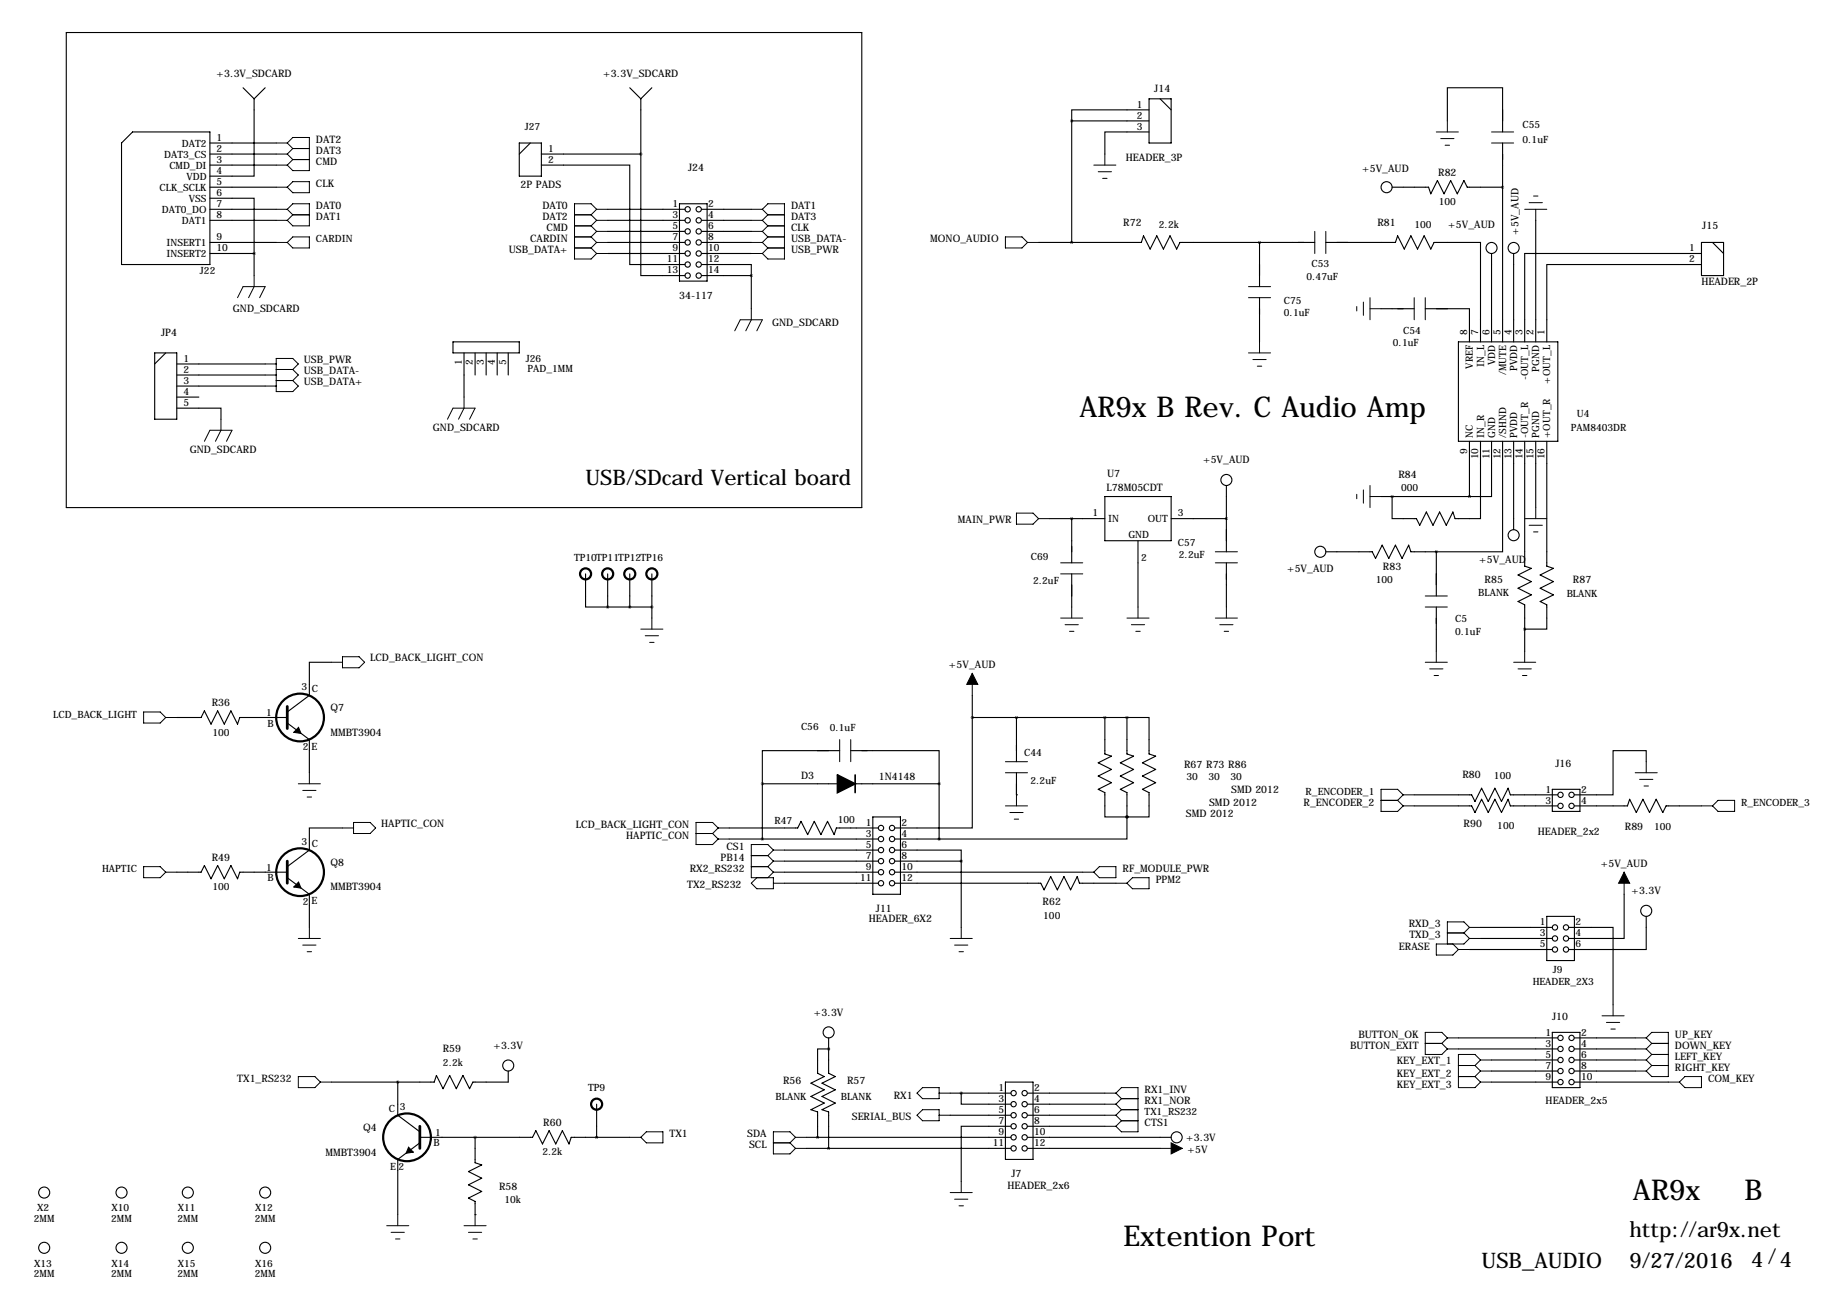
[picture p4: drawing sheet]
<svg xmlns="http://www.w3.org/2000/svg" width="419mm" height="297mm" viewBox="0 0 419 297" stroke-linecap="round" stroke-linejoin="round" font-family="sans-serif">
<g fill="none" stroke="#000" stroke-width=".25">
<path d="M15.2 7.5h182.9v109.2h-182.9zM30.5 30.3h17.8v30.5h-20.4v-27.9zM48.3 32.9h15.2M48.3 35.4h15.2M48.3 38h15.2M55.9 20.2l2.5 2.5M58.4 22.7v17.8h-10.1M61 20.2l-2.6 2.5M119.4 32.9h5.1v7.6h-5.1zM121.9 32.9l-2.5 2.5M124.5 38h20.3v22.8h12.7M124.5 35.4h22.8"/>
<path d="M144.8 20.2l2.5 2.5M147.3 35.4v28h10.2M147.3 22.7v12.7M149.9 20.2l-2.6 2.5M246.4 27.8v27.9M246.4 27.8h17.8M264.2 30.3h-10.2v5.1M264.2 25.3h-17.8v2.5M264.2 22.7h5v10.2h-5zM266.7 22.7l2.5 2.6M332.7 27.8v-7.6h12.7v10.1M345.4 32.9v45.7"/>
<path d="M48.3 45.6h10.1v12.7M48.3 43h15.2M48.3 48.1h15.2M48.3 50.7h15.2M48.3 55.7h15.2M48.3 58.3h10.1M58.4 58.3v5.1M139.7 48.1h17.8M139.7 50.7h17.8M139.7 55.7h17.8M139.7 58.3h17.8M139.7 53.2h17.8"/>
<path d="M156.2 46.8h6.4v17.8h-6.4zM161.3 48.1h11.4M161.3 50.7h11.4M161.3 55.7h11.4M161.3 58.3h11.4M161.3 53.2h11.4M238.8 55.7h23.6l.5-1.5 1.5 3.1 1.5-3.1 1.6 3.1 1.5-3.1 1.5 3.1 .8-1.6h31M289.6 55.7v10.2M304.8 55.7h16l.5-1.5 1.5 3.1 1.6-3.1 1.5 3.1 1.5-3.1 1.5 3.1 .8-1.6h10.7v22.9M320 43h8.4l.5 1.6 1.6-3.1 1.5 3.1 1.5-3.1 1.5 3.1 1.5-3.1 .8 1.5h8.1M342.9 58.3v20.3M348 58.3v20.3"/>
<path d="M353.1 50.7v27.9M391.2 58.3h-40.7v20.3M391.2 55.7h5v7.7h-5zM393.7 55.7l2.5 2.6M104.1 78.6h15.3v2.5h-15.3zM161.3 60.8h11.4v2.6M161.3 63.4h11.4M172.7 63.4v7.6M289.6 68.4v10.2M317.5 71h7.6M327.7 71h10.1v7.6M335.3 78.6h22.8v22.9h-22.8z"/>
<path d="M391.2 60.8h-35.6v17.8M35.6 81.1h5v15.3h-5zM38.1 81.1l-2.5 2.6M40.6 93.8h10.2v2.6M40.6 83.7h20.4M40.6 86.2h20.4M40.6 88.8h20.4M40.6 91.3h5.1M106.7 81.1v10.2M109.2 81.1v5.1M111.8 81.1v5.1M114.3 81.1v5.1"/>
<path d="M116.8 81.1v5.1M241.3 119.2h12.7M246.4 119.2v10.2M254 114.2h15.2v10.1h-15.2zM269.2 119.2h12.7M281.9 111.6v15.3M317.5 114.2h20.3M337.8 101.5v12.7M340.4 101.5v17.7h-5.9l-.5-1.5-1.5 3.1-1.5-3.1-1.6 3.1-1.5-3.1-1.5 3.1-.8-1.6h-5.6v-5M342.9 101.5v12.7h-5.1M345.4 101.5v25.4h-15.2M348 101.5v20.3"/>
<path d="M350.5 101.5v28.7l1.5 .5-3 1.5 3 1.5-3 1.5 3 1.6-3 1.5 1.5 .8v10.6M353.1 101.5v15.2M355.6 101.5v28.7l1.5 .5-3 1.5 3 1.5-3 1.5 3 1.6-3 1.5 1.5 .8v5.5h-5.1M134.6 131.9v7.7h5.1M139.7 131.9v7.7M139.7 139.6h10.2M144.8 131.9v7.7M149.9 131.9v10.2M246.4 131.9v7.7M261.6 124.3v15.3M281.9 129.4v10.2M304.8 126.9h10.7l.7 1.5 1.6-3.1 1.5 3.1 1.5-3.1 1.5 3.1 1.5-3.1 .6 1.6h5.8"/>
<path d="M330.2 126.9v10.1M330.2 139.6v10.1M76.2 152.3h-5.1v7.6l-5.1 3.8M223.5 159.9v5.1M40.6 165h5.6l.8-1.6 1.5 3.1 1.5-3.1 1.6 3.1 1.5-3.1 1.5 3.1 .5-1.5h10.9M66 166.2l5.1 3.8v7.7M193 172.6h-17.7v7.6M195.6 172.6h20.3v7.6M223.5 165v25.4h-17.8M223.5 165h35.6M233.7 165v10.1M233.7 177.7v5"/>
<path d="M254 165v8.3l1.5 .5-3 1.6 3 1.5-3 1.5 3 1.5-3 1.6 1.5 .7v5.6h5.1M259.1 165h5.1v8.3l1.5 .5-3.1 1.6 3.1 1.5-3.1 1.5 3.1 1.5-3.1 1.6 1.6 .7v5.6h-5.1M259.1 165v8.3l1.5 .5-3 1.6 3 1.5-3 1.5 3 1.5-3 1.6 1.5 .7v5.6M378.5 175.1v-2.5h-7.7v10.1h-8.9M78.7 190.4h-7.6v5l-5.1 3.8M167.6 190.4h15.8l.7-1.6 1.6 3.1 1.5-3.1 1.5 3.1 1.5-3.1 1.6 3.1 .5-1.5h9.6M167.6 192.9h34.3M175.3 180.2h17.2M175.3 180.2v12.7M180.3 195.4h21.6M180.3 198h21.6M196.6 180.2h19.3"/>
<path d="M200.7 187.8h6.3v17.8h-6.3zM205.7 195.4h15.3v2.6M205.7 192.9h10.2M205.7 198h15.3M215.9 180.2v12.7M221 198v15.2M233.7 182.7h.1M259.1 187.8v5.1h-43.2M259.1 187.8h.1M325.1 182.7h13.2l.8 1.6 1.5-3.1 1.5 3.1 1.6-3.1 1.5 3.1 1.5-3.1 .5 1.5h10.9M325.1 185.3h13.2l.8 1.5 1.5-3 1.5 3 1.6-3 1.5 3 1.5-3 .5 1.5h10.9M356.9 181.5h6.3v5h-6.3z"/>
<path d="M361.9 185.3h12.2l.5-1.5 1.6 3 1.5-3 1.5 3 1.5-3 1.6 3 .7-1.5h8.2M40.6 200.5h5.6l.8-1.5 1.5 3 1.5-3 1.6 3 1.5-3 1.5 3 .5-1.5h10.9M66 201.8l5.1 3.8v7.6M180.3 200.5h21.6M180.3 203.1h21.6M205.7 200.5h43.2M205.7 203.1h33.6l.7 1.5 1.6-3.1 1.5 3.1 1.5-3.1 1.5 3.1 1.5-3.1 .6 1.6h8.3M337.8 218.3h19.1M340.4 213.2h16.5M340.4 215.8h16.5M355.6 210.7h6.3v10.1h-6.3zM360.7 213.2h10.1v17.8"/>
<path d="M373.4 205.6v10.2h-12.7M378.5 210.7v7.6h-17.8M190.5 238.6v8.1l1.5 .8-3 1.5 3 1.6-3 1.5 3 1.5-3 1.5 1.5 .5v8.4M335.3 238.6h22.8M356.9 237.3h6.3v12.7h-6.3zM361.9 238.6h14M91.4 248.8v7.6l5.1 3.8M116.8 246.2v2.6h-8.1l-.8 1.5-1.5-3-1.5 3-1.5-3-1.5 3-1.6-3-.5 1.5h-23.6M137.2 253.9v7.6M190.5 241.2h-2.5v5.5l1.5 .8-3.1 1.5 3.1 1.6-3.1 1.5 3.1 1.5-3.1 1.5 1.6 .5v5.9M190.5 241.2h.1M218.4 251.3h14"/>
<path d="M218.4 256.4h14M221 251.3v2.6h11.4M231.1 248.8h6.4v17.8h-6.4zM232.4 258.9h-11.4v12.7M236.2 251.3h17.8M236.2 253.9h17.8M236.2 256.4h17.8M236.2 258.9h17.8M335.3 241.2h22.8M342.9 248.8h15.2M342.9 243.7h15.2M342.9 246.2h15.2"/>
<path d="M361.9 248.8h21.6M361.9 241.2h14M361.9 243.7h14M361.9 246.2h14M96.5 261.5h25.9l.8-1.5 1.5 3 1.5-3 1.6 3 1.5-3 1.5 3 .5-1.5h13.5M96.5 262.7l-5.1 3.9v12.7M109.2 279.3h.1M109.2 261.5v5.8l1.5 .5-3 1.6 3 1.5-3 1.5 3 1.5-3 1.5 1.5 .8v3.1M185.4 261.5h47M185.4 264h47M236.2 261.5h33M236.2 264h30.5"/>
<circle cx="158.1" cy="55.7" r=".61"/>
<circle cx="158.1" cy="48.1" r=".61"/>
<circle cx="158.1" cy="58.3" r=".61"/>
<circle cx="158.1" cy="53.2" r=".61"/>
<circle cx="158.1" cy="50.7" r=".61"/>
<circle cx="160.6" cy="55.7" r=".61"/>
<circle cx="160.6" cy="58.3" r=".61"/>
<circle cx="160.6" cy="48.1" r=".61"/>
<circle cx="160.6" cy="53.2" r=".61"/>
<circle cx="160.6" cy="50.7" r=".61"/>
<circle cx="318.8" cy="43" r="1.27"/>
<circle cx="342.9" cy="57" r="1.27"/>
<circle cx="348" cy="57" r="1.27"/>
<circle cx="158.1" cy="60.8" r=".61"/>
<circle cx="158.1" cy="63.4" r=".61"/>
<circle cx="160.6" cy="60.8" r=".61"/>
<circle cx="160.6" cy="63.4" r=".61"/>
<circle cx="281.9" cy="110.3" r="1.27"/>
<circle cx="303.5" cy="126.9" r="1.27"/>
<circle cx="348" cy="123" r="1.27"/>
<circle cx="202.5" cy="198" r=".61"/>
<circle cx="202.5" cy="192.9" r=".61"/>
<circle cx="202.5" cy="195.4" r=".61"/>
<circle cx="202.5" cy="190.4" r=".61"/>
<circle cx="205.1" cy="198" r=".61"/>
<circle cx="205.1" cy="192.9" r=".61"/>
<circle cx="205.1" cy="195.4" r=".61"/>
<circle cx="205.1" cy="190.4" r=".61"/>
<circle cx="358.7" cy="185.3" r=".61"/>
<circle cx="358.7" cy="182.7" r=".61"/>
<circle cx="361.3" cy="185.3" r=".61"/>
<circle cx="361.3" cy="182.7" r=".61"/>
<circle cx="202.5" cy="200.5" r=".61"/>
<circle cx="202.5" cy="203.1" r=".61"/>
<circle cx="205.1" cy="200.5" r=".61"/>
<circle cx="205.1" cy="203.1" r=".61"/>
<circle cx="357.5" cy="215.8" r=".61"/>
<circle cx="357.5" cy="213.2" r=".61"/>
<circle cx="357.5" cy="218.3" r=".61"/>
<circle cx="360" cy="215.8" r=".61"/>
<circle cx="360" cy="213.2" r=".61"/>
<circle cx="360" cy="218.3" r=".61"/>
<circle cx="378.5" cy="209.4" r="1.27"/>
<circle cx="190.5" cy="237.3" r="1.27"/>
<circle cx="358.7" cy="238.6" r=".61"/>
<circle cx="361.3" cy="238.6" r=".61"/>
<circle cx="116.8" cy="245" r="1.27"/>
<circle cx="233" cy="251.3" r=".61"/>
<circle cx="233" cy="256.4" r=".61"/>
<circle cx="233" cy="253.9" r=".61"/>
<circle cx="233" cy="258.9" r=".61"/>
<circle cx="235.6" cy="251.3" r=".61"/>
<circle cx="235.6" cy="256.4" r=".61"/>
<circle cx="235.6" cy="253.9" r=".61"/>
<circle cx="235.6" cy="258.9" r=".61"/>
<circle cx="358.7" cy="241.2" r=".61"/>
<circle cx="358.7" cy="248.8" r=".61"/>
<circle cx="358.7" cy="243.7" r=".61"/>
<circle cx="358.7" cy="246.2" r=".61"/>
<circle cx="361.3" cy="241.2" r=".61"/>
<circle cx="361.3" cy="248.8" r=".61"/>
<circle cx="361.3" cy="243.7" r=".61"/>
<circle cx="361.3" cy="246.2" r=".61"/>
<circle cx="10.2" cy="274.2" r="1.27"/>
<circle cx="27.9" cy="274.2" r="1.27"/>
<circle cx="43.2" cy="274.2" r="1.27"/>
<circle cx="61" cy="274.2" r="1.27"/>
<circle cx="233" cy="264" r=".61"/>
<circle cx="233" cy="261.5" r=".61"/>
<circle cx="235.6" cy="264" r=".61"/>
<circle cx="235.6" cy="261.5" r=".61"/>
<circle cx="270.5" cy="261.5" r="1.27"/>
<circle cx="10.2" cy="286.9" r="1.27"/>
<circle cx="27.9" cy="286.9" r="1.27"/>
<circle cx="43.2" cy="286.9" r="1.27"/>
<circle cx="61" cy="286.9" r="1.27"/>
</g>
<g fill="none" stroke="#000" stroke-width=".23">
<path d="M63.5 32.9h2.5M63.5 35.4h2.5M63.5 38h2.5M66 32.9l1.3 1.2M66 32.9l1.3-1.3h3.8v7.6h-3.8l-1.3-1.2M66 35.4l1.3 1.3M67.3 34.1h3.8M67.3 36.7h3.8M67.3 34.1l-1.3 1.3M67.3 36.7l-1.3 1.3M251.5 38h5M252.5 39.5h3"/>
<path d="M254 35.4v2.6M330.2 30.3h5.1M331.2 31.9h3.1M332.2 33.4h1M332.7 27.8v2.5M342.9 32.9h5.1M342.9 30.3h5.1M63.5 43h2.5M63.5 48.1h2.5M63.5 50.7h2.5M63.5 55.7h2.5M66 43l1.3-1.2h3.8v2.5h-3.8z"/>
<path d="M66 48.1l1.3-1.3h3.8v5.1h-3.8l-1.3-1.2M66 55.7l1.3-1.2h3.8v2.5h-3.8zM66 48.1l1.3 1.3M67.3 49.4h3.8M67.3 49.4l-1.3 1.3M132.1 49.4h3.8M132.1 51.9h3.8M132.1 57h3.8M132.1 54.5h3.8M135.9 49.4l1.3 1.3M135.9 51.9l1.3 1.3M135.9 54.5l1.3 1.2"/>
<path d="M135.9 57l1.3 1.3M137.2 48.1h2.5M137.2 48.1l-1.3-1.3h-3.8v12.7h3.8l1.3-1.2M137.2 50.7h2.5M137.2 55.7h2.5M137.2 48.1l-1.3 1.3M137.2 50.7l-1.3 1.2M137.2 53.2h2.5M137.2 53.2l-1.3 1.3M137.2 55.7l-1.3 1.3M137.2 58.3h2.5M172.7 48.1h2.6"/>
<path d="M172.7 50.7h2.6M172.7 55.7h2.6M172.7 53.2h2.6M172.7 58.3h2.6M175.3 48.1l1.2-1.3h3.8v12.7h-3.8l-1.2-1.2M175.3 48.1l1.2 1.3M175.3 50.7l1.2 1.2M175.3 53.2l1.2 1.3M175.3 55.7l1.2 1.3M176.5 49.4h3.8M176.5 51.9h3.8M176.5 57h3.8"/>
<path d="M176.5 54.5h3.8M176.5 49.4l-1.2 1.3M176.5 51.9l-1.2 1.3M176.5 54.5l-1.2 1.2M176.5 57l-1.2 1.3M231.1 54.5h3.8l1.3 1.2-1.3 1.3h-3.8zM236.2 55.7h2.6M253.5 41h1M302.3 53.2v5.1M304.8 53.2v5.1M350.5 48.1h5.1M351.5 46.6h3.1"/>
<path d="M352.6 45.1h1M353.1 48.1v2.6M54.6 68.4l1.3-2.5h5.1l-1.3 2.5M58.4 63.4v2.5l-1.3 2.5M168.9 76.1l1.3-2.6h5.1l-1.3 2.6M172.7 71v2.5l-1.3 2.6M287 68.4h5.1M287 65.9h5.1M289.6 78.6v2.5M311.9 70.5v1M313.4 69.5v3M315 71h2.5"/>
<path d="M315 68.4v5.1M325.1 68.4v5.1M327.7 68.4v5.1M50.8 96.4v2.5l-1.3 2.6M61 83.7h2.5M61 86.2h2.5M61 88.8h2.5M63.5 84.9h3.8M63.5 87.5h3.8M67.3 84.9l1.3-1.2-1.3-1.3h-3.8v7.6h3.8l1.3-1.2-1.3-1.3M67.3 84.9l1.3 1.3-1.3 1.3M102.9 96.4l1.2-2.6h5.1l-1.3 2.6"/>
<path d="M106.7 91.3v2.5l-1.3 2.6M287 81.1h5.1M288 82.7h3.1M289.1 84.2h1M47 101.5l1.3-2.6h5l-1.2 2.6M233.7 118h3.8l1.3 1.2-1.3 1.3h-3.8zM238.8 119.2h2.5M311.9 113.7v1M313.4 112.6v3.1M315 111.6v5.1M315 114.2h2.5M350.5 119.2h5.1"/>
<path d="M353.1 116.7v2.5M243.8 129.4h5.1M243.8 131.9h5.1M246.4 139.6v2.5M261.6 139.6v2.5M279.4 129.4h5.1M279.4 126.9h5.1M281.9 139.6v2.5M327.7 139.6h5M327.7 137h5M351.5 120.8h3.1M352.6 122.3h1"/>
<path d="M76.2 152.3h2.5M78.7 151h3.8l1.3 1.3-1.3 1.2h-3.8zM147.3 144.6h5.1M148.3 146.2h3.1M149.4 147.7h1M149.9 142.1v2.5M223.5 154.8v5.1M243.8 142.1h5.1M244.9 143.6h3M245.9 145.1h1M259.1 142.1h5.1M260.1 143.6h3"/>
<path d="M261.1 145.1h1M279.4 142.1h5.1M280.4 143.6h3.1M281.4 145.1h1M327.7 152.3h5M328.7 153.8h3M329.7 155.3h1M330.2 149.7v2.6M348 152.3h5.1M349 153.8h3M350 155.3h1M350.5 149.7v2.6"/>
<path d="M33 163.7h3.8l1.3 1.3-1.3 1.2h-3.8zM38.1 165h2.5M71.1 177.7v2.5M193 170v5.1M195.6 170v5.1M231.1 175.1h5.1M231.1 177.7h5.1M375.9 177.7h5.1M376.9 179.2h3.1M378.5 175.1v2.6M33 199.2h3.8l1.3 1.3-1.3 1.3h-3.8zM68.6 180.2h5.1"/>
<path d="M69.6 181.7h3M70.6 183.2h1M78.7 190.4h2.6M81.3 189.1h3.8l1.3 1.3-1.3 1.2h-3.8zM160 191.6h3.8M163.8 191.6l1.3 1.3M165.1 190.4h2.5M165.1 190.4l-1.3 1.2M165.1 190.4l-1.3-1.3h-3.8v5.1h3.8l1.3-1.3M165.1 192.9h2.5M172.7 199.2h3.8M172.7 196.7h3.8"/>
<path d="M176.5 199.2l1.3 1.3M176.5 196.7l1.3 1.3M177.8 195.4l-1.3-1.2h-3.8v7.6h5.1v2.5h-3.8l-1.3-1.2 1.3-1.3M177.8 198l-1.3 1.2M177.8 195.4h2.5M177.8 195.4l-1.3 1.3M177.8 198h2.5M231.1 185.3h5.1M232.2 186.8h3M233.2 188.3h1M233.7 182.7v2.6M317.5 184h3.8"/>
<path d="M321.3 184l1.3 1.3M322.6 185.3h2.5M322.6 182.7h2.5M322.6 182.7l-1.3 1.3M322.6 182.7l-1.3-1.2h-3.8v5h3.8l1.3-1.2M378 180.7h1M391.2 185.3h2.5M395 184h3.8v2.5h-3.8l-1.3-1.2zM38.1 200.5h2.5M68.6 215.8h5.1M69.6 217.3h3M70.6 218.8h1"/>
<path d="M71.1 213.2v2.6M177.8 200.5h2.5M177.8 203.1h2.5M177.8 200.5l-1.3 1.3M218.4 215.8h5.1M219.5 217.3h3M220.5 218.8h1M221 213.2v2.6M248.9 200.5h2.6M251.5 200.5l1.2-1.3h3.8v2.6h-3.8zM256.5 203.1h2.6M260.3 201.8h3.9v2.5h-3.9l-1.2-1.2z"/>
<path d="M332.7 214.5h3.8M334 217l1.3 1.3M335.3 218.3h2.5M336.5 214.5l1.3 1.3M337.8 215.8l-1.3 1.2h-6.3v2.6h3.8l1.3-1.3M337.8 213.2l-1.3-1.3h-3.8v5.1M337.8 215.8h2.6M337.8 213.2h2.6M337.8 213.2l-1.3 1.3M373.4 200.5v5.1M327.7 239.9h3.8M331.5 239.9l1.2 1.3"/>
<path d="M332.7 238.6l-1.2-1.3h-3.8v5.1h3.8l1.2-1.2M332.7 238.6h2.6M332.7 238.6l-1.2 1.3M368.3 233.5h5.1M369.3 235.1h3.1M370.3 236.6h1M370.8 231v2.5M375.9 238.6h2.6M378.5 238.6l1.2 1.3M378.5 238.6l1.2-1.3h3.8v10.2h-3.8l-1.2-1.3M379.7 239.9h3.8M379.7 239.9l-1.2 1.3"/>
<path d="M68.6 247.5h3.8l1.3 1.3-1.3 1.2h-3.8zM73.7 248.8h2.5M210.8 251.3l1.3-1.3h3.8v2.6h-3.8zM210.8 256.4l1.3-1.3h3.8v2.6h-3.8zM215.9 251.3h2.5M215.9 256.4h2.5M254 251.3h2.5M254 253.9h2.5M254 256.4h2.5M254 258.9h2.5M256.5 251.3l1.3-1.3h3.8v10.2h-3.8l-1.3-1.3M256.5 251.3l1.3 1.3"/>
<path d="M256.5 253.9l1.3 1.2M256.5 256.4l1.3 1.3M257.8 252.6h3.8M257.8 255.1h3.8M257.8 252.6l-1.3 1.3M257.8 257.7h3.8M257.8 255.1l-1.3 1.3M257.8 257.7l-1.3 1.2M332.7 241.2h2.6M335.3 245h3.8M335.3 247.5h3.8M339.1 245l1.3 1.2"/>
<path d="M339.1 247.5l1.3 1.3M340.4 243.7l-1.3-1.3h-3.8v7.6h3.8l1.3-1.2M340.4 243.7h2.5M340.4 246.2h2.5M340.4 248.8h2.5M340.4 246.2l-1.3 1.3M340.4 243.7l-1.3 1.3M375.9 241.2h2.6M375.9 243.7h2.6M375.9 246.2h2.6M378.5 241.2l1.2 1.2M378.5 243.7l1.2 1.3"/>
<path d="M379.7 242.4h3.8M379.7 245h3.8M379.7 242.4l-1.2 1.3M379.7 245l-1.2 1.2M383.5 248.8h2.6M387.3 247.5h3.9v2.5h-3.9l-1.2-1.2zM91.4 279.3v2.5M109.2 279.3v2.5M144.8 261.5h2.5M147.3 261.5l1.3-1.3h3.8v2.5h-3.8zM177.8 262.7h3.8M181.6 262.7l1.3 1.3"/>
<path d="M182.9 261.5l-1.3-1.3h-3.8v5.1h3.8l1.3-1.3M182.9 261.5h2.5M182.9 261.5l-1.3 1.2M182.9 264h2.5M218.4 274.2h5.1M219.5 275.7h3M220.5 277.2h1M221 271.6v2.6M266.7 264h5.1M88.9 281.8h5.1M89.9 283.3h3.1M90.9 284.8h1"/>
<path d="M106.7 281.8h5.1M107.7 283.3h3M108.7 284.8h1"/>
</g>
<g fill="none" stroke="#000" stroke-width=".51">
<circle cx="134.6" cy="131.9" r="1.27"/>
<circle cx="139.7" cy="131.9" r="1.27"/>
<circle cx="144.8" cy="131.9" r="1.27"/>
<circle cx="149.9" cy="131.9" r="1.27"/>
<circle cx="69" cy="165" r="5.5"/>
<circle cx="69" cy="200.5" r="5.5"/>
<circle cx="137.2" cy="253.9" r="1.27"/>
<circle cx="93.6" cy="261.5" r="5.5"/>
</g>
<path d="M66 162.4v5.1M66 198v5.1M96.5 258.9v5.1" fill="none" stroke="#000" stroke-width=".63"/>
<path d="M68.6 167.2l.6 1.4-1.6-.2zM68.6 202.8l.6 1.4-1.6-.3zM93.9 263.8l1.1 1.1-1.6 .2z" fill="#000" stroke="#000" stroke-width=".25"/>
<path d="M192.5 178.2l4.1 2-4.1 2z" fill="#000" stroke="#000" stroke-width=".38"/>
<path d="M196.6 178.2v4" fill="none" stroke="#000" stroke-width=".38"/>
<path d="M223.5 154.8l1.3 2.5h-2.6zM373.4 200.5l1.2 2.6h-2.5zM269.2 262.7l2.6 1.3-2.6 1.3z" fill="#000" stroke="#000" stroke-width=".23"/>
<path d="M320 114.2a.05 .05 0 0 0 .1 0 .05 .05 0 0 0-.1 0zM281.9 119.2a.05 .05 0 0 0 .1 0 .05 .05 0 0 0-.1 0zM289.5 55.7a.05 .05 0 0 0 .1 0 .05 .05 0 0 0-.1 0zM345.4 43a.05 .05 0 0 0 .1 0 .05 .05 0 0 0-.1 0zM187.9 261.5a.05 .05 0 0 0 .1 0 .05 .05 0 0 0-.1 0zM149.8 139.6a.05 .05 0 0 0 .1 0 .05 .05 0 0 0-.1 0zM91.4 248.8a.05 .05 0 0 0 .1 0 .05 .05 0 0 0-.1 0zM137.1 261.5a.05 .05 0 0 0 .1 0 .05 .05 0 0 0-.1 0zM175.2 192.9a.05 .05 0 0 0 .1 0 .05 .05 0 0 0-.1 0zM175.2 180.2a.05 .05 0 0 0 .1 0 .05 .05 0 0 0-.1 0z" fill="#000" stroke="#000" stroke-width=".63"/>
<g font-size="6.6">
<text x="248.2" y="95.9">AR9x B Rev. C Audio Amp</text>
<text x="375.4" y="276">AR9x</text>
<text x="401.1" y="276">B</text>
<text x="258.3" y="286.4">Extention Port</text>
</g>
<g font-size="4.9">
<text x="134.6" y="111.6">USB/SDcard Vertical board</text>
<text x="374.6" y="284.3">http://ar9x.net</text>
<text x="340.6" y="291.5">USB_AUDIO</text>
<text x="374.6" y="291.5">9/27/2016</text>
<text x="402.6" y="291.2">4 /4</text>
</g>
<g font-size="2.4">
<text x="49.8" y="17.6">+3.3V_SDCARD</text>
<text x="138.7" y="17.6">+3.3V_SDCARD</text>
<text x="265.4" y="21.2">J14</text>
<text x="72.6" y="32.9">DAT2</text>
<text x="72.6" y="35.4">DAT3</text>
<text x="72.6" y="38">CMD</text>
<text x="158.2" y="39.2">J24</text>
<text x="258.8" y="37.1">HEADER_3P</text>
<text x="313.2" y="39.5">+5V_AUD</text>
<text x="330.6" y="40.5">R82</text>
<text x="72.6" y="43">CLK</text>
<text x="119.7" y="43.2">2P PADS</text>
<text x="72.6" y="48.1">DAT0</text>
<text x="72.6" y="50.7">DAT1</text>
<text x="124.7" y="48.1">DAT0</text>
<text x="124.7" y="50.7">DAT2</text>
<text x="125.7" y="53.2">CMD</text>
<text x="181.9" y="48.1">DAT1</text>
<text x="181.9" y="50.7">DAT3</text>
<text x="181.9" y="53.2">CLK</text>
<text x="258.2" y="52.1">R72</text>
<text x="316.7" y="52.1">R81</text>
<text x="333" y="52.4">+5V_AUD</text>
<text x="349.1" y="54" transform="rotate(-90 349.1 54)">+5V_AUD</text>
<text x="391.4" y="52.7">J15</text>
<text x="117" y="58.3">USB_DATA+</text>
<text x="121.9" y="55.7">CARDIN</text>
<text x="181.9" y="55.7">USB_DATA-</text>
<text x="181.9" y="58.3">USB_PWR</text>
<text x="213.9" y="55.7">MONO_AUDIO</text>
<text x="391.2" y="65.5">HEADER_2P</text>
<text x="53.5" y="71.7">GND_SDCARD</text>
<text x="156.1" y="68.8">34-117</text>
<text x="37" y="77.3">JP4</text>
<text x="177.5" y="75">GND_SDCARD</text>
<text x="69.8" y="83.4">USB_PWR</text>
<text x="69.8" y="86">USB_DATA-</text>
<text x="69.8" y="88.5">USB_DATA+</text>
<text x="99.5" y="99.2">GND_SDCARD</text>
<text x="43.6" y="104.3">GND_SDCARD</text>
<text x="276.6" y="106.5">+5V_AUD</text>
<text x="254.4" y="112.8">L78M05CDT</text>
<text x="254.5" y="109.6">U7</text>
<text x="321.5" y="110">R84</text>
<text x="220.2" y="120.3">MAIN_PWR</text>
<text x="295.9" y="131.4">+5V_AUD</text>
<text x="317.9" y="131.1">R83</text>
<text x="340.1" y="129.5">+5V_AUD</text>
<text x="341.3" y="134.1">R85</text>
<text x="361.6" y="134.1">R87</text>
<text x="85.1" y="152">LCD_BACK_LIGHT_CON</text>
<text x="218.2" y="153.5">+5V_AUD</text>
<text x="48.7" y="162.4">R36</text>
<text x="75.9" y="163.4">Q7</text>
<text x="75.9" y="169.2">MMBT3904</text>
<text x="184.2" y="179.2">D3</text>
<text x="202" y="179.3">1N4148</text>
<text x="272.2" y="176.5">R67 R73 R86</text>
<text x="336.2" y="178.8">R80</text>
<text x="357.6" y="176.4">J16</text>
<text x="278" y="185.3">SMD 2012</text>
<text x="283" y="182.2">SMD 2012</text>
<text x="299.7" y="185.3">R_ENCODER_2</text>
<text x="87.6" y="190.1">HAPTIC_CON</text>
<text x="132.4" y="190.4">LCD_BACK_LIGHT_CON</text>
<text x="272.6" y="187.8">SMD 2012</text>
<text x="336.5" y="190.2">R90</text>
<text x="373.6" y="190.8">R89</text>
<text x="48.7" y="198">R49</text>
<text x="144" y="192.9">HAPTIC_CON</text>
<text x="165.6" y="198">PB14</text>
<text x="167" y="195.4">CS1</text>
<text x="353.5" y="192">HEADER_2x2</text>
<text x="75.9" y="199">Q8</text>
<text x="158.6" y="200.5">RX2_RS232</text>
<text x="258.1" y="200.5">RF_MODULE_PWR</text>
<text x="265.7" y="203.1">PPM2</text>
<text x="368" y="199.2">+5V_AUD</text>
<text x="75.9" y="204.7">MMBT3904</text>
<text x="158" y="204.1">TX2_RS232</text>
<text x="201.4" y="209.7">J11</text>
<text x="239.7" y="208">R62</text>
<text x="375.1" y="205.6">+3.3V</text>
<text x="199.7" y="212.1">HEADER_6X2</text>
<text x="323.9" y="213.2">RXD_3</text>
<text x="324" y="215.8">TXD_3</text>
<text x="321.6" y="218.3">ERASE</text>
<text x="187.1" y="233.5">+3.3V</text>
<text x="312.3" y="238.6">BUTTON_OK</text>
<text x="356.8" y="234.6">J10</text>
<text x="385.1" y="238.6">UP_KEY</text>
<text x="101.8" y="241.8">R59</text>
<text x="113.4" y="241.2">+3.3V</text>
<text x="310.4" y="241.2">BUTTON_EXIT</text>
<text x="321.1" y="244.7">KEY_EXT_1</text>
<text x="385.1" y="241.2">DOWN_KEY</text>
<text x="385.1" y="243.7">LEFT_KEY</text>
<text x="54.6" y="248.8">TX1_RS232</text>
<text x="180" y="249.3">R56</text>
<text x="194.7" y="249.3">R57</text>
<text x="263.1" y="251.3">RX1_INV</text>
<text x="321.1" y="247.5">KEY_EXT_2</text>
<text x="321.1" y="250">KEY_EXT_3</text>
<text x="385.1" y="246.2">RIGHT_KEY</text>
<text x="392.7" y="248.8">COM_KEY</text>
<text x="195.8" y="257.4">SERIAL_BUS</text>
<text x="205.5" y="252.6">RX1</text>
<text x="263.1" y="253.9">RX1_NOR</text>
<text x="355.3" y="253.7">HEADER_2x5</text>
<text x="83.5" y="260">Q4</text>
<text x="124.9" y="258.9">R60</text>
<text x="153.9" y="261.5">TX1</text>
<text x="171.8" y="261.5">SDA</text>
<text x="263.1" y="258.9">CTS1</text>
<text x="272.7" y="262.2">+3.3V</text>
<text x="74.8" y="265.7">MMBT3904</text>
<text x="172.2" y="264">SCL</text>
<text x="273" y="265.2">+5V</text>
<text x="114.7" y="273.6">R58</text>
<text x="231.6" y="273.3">HEADER_2x6</text>
<text x="232.5" y="270.6">J7</text>
</g>
<g font-size="2.3">
<text x="120.6" y="29.8">J27</text>
<text x="261.3" y="24.8">1</text>
<text x="261.3" y="27.3">2</text>
<text x="261.3" y="29.8">3</text>
<text x="350" y="29.4">C55</text>
<text x="41.8" y="33.7">DAT2</text>
<text x="49.8" y="32.4">1</text>
<text x="49.8" y="34.9">2</text>
<text x="126" y="34.9">1</text>
<text x="350" y="32.9">0.1uF</text>
<text x="37.7" y="36.2">DAT3_CS</text>
<text x="38.9" y="38.8">CMD_DI</text>
<text x="42.9" y="41.3">VDD</text>
<text x="49.8" y="37.5">3</text>
<text x="49.8" y="40">4</text>
<text x="126" y="37.5">2</text>
<text x="36.7" y="43.8">CLK_SCLK</text>
<text x="43.4" y="46.4">VSS</text>
<text x="49.8" y="42.5">5</text>
<text x="49.8" y="45.1">6</text>
<text x="49.8" y="47.6">7</text>
<text x="154.6" y="47.6">1</text>
<text x="162.8" y="47.6">2</text>
<text x="330.8" y="47.2">100</text>
<text x="37.2" y="48.9">DAT0_DO</text>
<text x="41.8" y="51.5">DAT1</text>
<text x="49.8" y="50.2">8</text>
<text x="154.6" y="50.2">3</text>
<text x="154.6" y="52.7">5</text>
<text x="162.8" y="50.2">4</text>
<text x="162.8" y="52.7">6</text>
<text x="266.4" y="52.4">2.2k</text>
<text x="325.2" y="52.4">100</text>
<text x="38.3" y="56.5">INSERT1</text>
<text x="38.3" y="59.1">INSERT2</text>
<text x="49.8" y="55.2">9</text>
<text x="49.8" y="57.8">10</text>
<text x="72.6" y="55.7">CARDIN</text>
<text x="154.6" y="55.2">7</text>
<text x="154.6" y="57.8">9</text>
<text x="162.8" y="55.2">8</text>
<text x="162.8" y="57.8">10</text>
<text x="388.3" y="57.8">1</text>
<text x="46" y="63.1">J22</text>
<text x="153.3" y="60.3">11</text>
<text x="153.3" y="62.9">13</text>
<text x="162.8" y="60.3">12</text>
<text x="162.8" y="62.9">14</text>
<text x="300.3" y="64.5">0.47uF</text>
<text x="301.5" y="61.3">C53</text>
<text x="388.3" y="60.3">2</text>
<text x="295.1" y="69.8">C75</text>
<text x="295.1" y="72.8">0.1uF</text>
<text x="322.6" y="76.8">C54</text>
<text x="337.3" y="77.1" transform="rotate(-90 337.3 77.1)">8</text>
<text x="339.9" y="77.1" transform="rotate(-90 339.9 77.1)">7</text>
<text x="342.4" y="77.1" transform="rotate(-90 342.4 77.1)">6</text>
<text x="344.9" y="77.1" transform="rotate(-90 344.9 77.1)">5</text>
<text x="347.5" y="77.1" transform="rotate(-90 347.5 77.1)">4</text>
<text x="350" y="77.1" transform="rotate(-90 350 77.1)">3</text>
<text x="352.6" y="77.1" transform="rotate(-90 352.6 77.1)">2</text>
<text x="355.1" y="77.1" transform="rotate(-90 355.1 77.1)">1</text>
<text x="42.2" y="83.2">1</text>
<text x="106.2" y="84" transform="rotate(-90 106.2 84)">1</text>
<text x="108.7" y="84" transform="rotate(-90 108.7 84)">2</text>
<text x="111.3" y="84" transform="rotate(-90 111.3 84)">3</text>
<text x="113.8" y="84" transform="rotate(-90 113.8 84)">4</text>
<text x="116.3" y="84" transform="rotate(-90 116.3 84)">5</text>
<text x="120.9" y="83.2">J26</text>
<text x="320.2" y="79.4">0.1uF</text>
<text x="343.7" y="84" transform="rotate(-90 343.7 84)">VDD</text>
<text x="42.2" y="85.7">2</text>
<text x="42.2" y="88.3">3</text>
<text x="121.3" y="85.5">PAD_1MM</text>
<text x="338.6" y="84.8" transform="rotate(-90 338.6 84.8)">VREF</text>
<text x="341.2" y="84.4" transform="rotate(-90 341.2 84.4)">IN_L</text>
<text x="346.2" y="86.2" transform="rotate(-90 346.2 86.2)">/MUTE</text>
<text x="348.8" y="85.3" transform="rotate(-90 348.8 85.3)">PVDD</text>
<text x="351.3" y="87.4" transform="rotate(-90 351.3 87.4)">-OUT_L</text>
<text x="353.9" y="85.4" transform="rotate(-90 353.9 85.4)">PGND</text>
<text x="356.4" y="88.2" transform="rotate(-90 356.4 88.2)">+OUT_L</text>
<text x="42.2" y="90.8">4</text>
<text x="42.2" y="93.3">5</text>
<text x="362.5" y="95.9">U4</text>
<text x="338.6" y="100.7" transform="rotate(-90 338.6 100.7)">NC</text>
<text x="341.2" y="100.7" transform="rotate(-90 341.2 100.7)">IN_R</text>
<text x="343.7" y="100.7" transform="rotate(-90 343.7 100.7)">GND</text>
<text x="346.2" y="100.7" transform="rotate(-90 346.2 100.7)">/SHND</text>
<text x="348.8" y="100.7" transform="rotate(-90 348.8 100.7)">PVDD</text>
<text x="351.3" y="100.7" transform="rotate(-90 351.3 100.7)">-OUT_R</text>
<text x="353.9" y="100.7" transform="rotate(-90 353.9 100.7)">PGND</text>
<text x="356.4" y="100.7" transform="rotate(-90 356.4 100.7)">+OUT_R</text>
<text x="361.1" y="99">PAM8403DR</text>
<text x="337.3" y="104.3" transform="rotate(-90 337.3 104.3)">9</text>
<text x="339.9" y="105.6" transform="rotate(-90 339.9 105.6)">10</text>
<text x="342.4" y="105.6" transform="rotate(-90 342.4 105.6)">11</text>
<text x="344.9" y="105.6" transform="rotate(-90 344.9 105.6)">12</text>
<text x="347.5" y="105.6" transform="rotate(-90 347.5 105.6)">13</text>
<text x="350" y="105.6" transform="rotate(-90 350 105.6)">14</text>
<text x="352.6" y="105.6" transform="rotate(-90 352.6 105.6)">15</text>
<text x="355.1" y="105.6" transform="rotate(-90 355.1 105.6)">16</text>
<text x="322.1" y="112.9">000</text>
<text x="251.2" y="118.7">1</text>
<text x="270.8" y="118.7">3</text>
<text x="254.8" y="120">IN</text>
<text x="259.4" y="123.6">GND</text>
<text x="263.9" y="120">OUT</text>
<text x="270.8" y="125.4">C57</text>
<text x="132" y="129">TP10TP11TP12TP16</text>
<text x="237" y="128.6">C69</text>
<text x="262.4" y="129">2</text>
<text x="271" y="128.4">2.2uF</text>
<text x="237.5" y="134.3">2.2uF</text>
<text x="316.3" y="134">100</text>
<text x="339.9" y="137">BLANK</text>
<text x="360.2" y="137.3">BLANK</text>
<text x="334.5" y="142.9">C5</text>
<text x="334.5" y="145.9">0.1uF</text>
<text x="69.3" y="158.6">3</text>
<text x="71.7" y="159.2">C</text>
<text x="12.3" y="165">LCD_BACK_LIGHT</text>
<text x="61.2" y="164.7">1</text>
<text x="61.5" y="167">B</text>
<text x="184.1" y="167.8">C56</text>
<text x="48.8" y="169.1">100</text>
<text x="69.6" y="172.4">2</text>
<text x="71.6" y="172.4">E</text>
<text x="190.8" y="168">0.1uF</text>
<text x="235.4" y="173.8">C44</text>
<text x="272.7" y="179.4">30</text>
<text x="277.8" y="179.4">30</text>
<text x="282.9" y="179.4">30</text>
<text x="343.5" y="179.2">100</text>
<text x="236.9" y="180.3">2.2uF</text>
<text x="300.2" y="182.7">R_ENCODER_1</text>
<text x="355.3" y="182.2">1</text>
<text x="355.3" y="184.8">3</text>
<text x="363.5" y="182.2">2</text>
<text x="363.5" y="184.8">4</text>
<text x="400.3" y="185.3">R_ENCODER_3</text>
<text x="178" y="189.3">R47</text>
<text x="192.6" y="189.2">100</text>
<text x="199.1" y="189.9">1</text>
<text x="207.3" y="189.9">2</text>
<text x="344.2" y="190.6">100</text>
<text x="380.3" y="190.9">100</text>
<text x="69.3" y="194.2">3</text>
<text x="71.7" y="194.7">C</text>
<text x="199.1" y="192.4">3</text>
<text x="199.1" y="194.9">5</text>
<text x="199.1" y="197.5">7</text>
<text x="207.3" y="192.4">4</text>
<text x="207.3" y="194.9">6</text>
<text x="207.3" y="197.5">8</text>
<text x="23.5" y="200.5">HAPTIC</text>
<text x="61.2" y="200.3">1</text>
<text x="61.5" y="202.6">B</text>
<text x="197.8" y="202.6">11</text>
<text x="199.1" y="200">9</text>
<text x="207.3" y="200">10</text>
<text x="207.3" y="202.6">12</text>
<text x="48.8" y="204.7">100</text>
<text x="69.6" y="208">2</text>
<text x="71.6" y="207.9">E</text>
<text x="239.8" y="211.2">100</text>
<text x="354" y="212.7">1</text>
<text x="354" y="215.3">3</text>
<text x="362.2" y="212.7">2</text>
<text x="362.2" y="215.3">4</text>
<text x="354" y="217.8">5</text>
<text x="362.2" y="217.8">6</text>
<text x="352.4" y="226.5">HEADER_2X3</text>
<text x="357" y="223.6">J9</text>
<text x="355.3" y="238.1">1</text>
<text x="363.5" y="238.1">2</text>
<text x="101.8" y="245">2.2k</text>
<text x="355.3" y="240.7">3</text>
<text x="355.3" y="243.2">5</text>
<text x="355.3" y="245.7">7</text>
<text x="363.5" y="240.7">4</text>
<text x="363.5" y="243.2">6</text>
<text x="363.5" y="245.7">8</text>
<text x="135.2" y="250.9">TP9</text>
<text x="229.6" y="250.8">1</text>
<text x="237.7" y="250.8">2</text>
<text x="355.3" y="248.3">9</text>
<text x="363.5" y="248.3">10</text>
<text x="89.4" y="255.7">C</text>
<text x="91.9" y="255.1">3</text>
<text x="178.3" y="252.9">BLANK</text>
<text x="193.3" y="252.9">BLANK</text>
<text x="229.6" y="253.4">3</text>
<text x="229.6" y="255.9">5</text>
<text x="237.7" y="253.4">4</text>
<text x="237.7" y="255.9">6</text>
<text x="263.1" y="256.4">TX1_RS232</text>
<text x="99.6" y="263.6">B</text>
<text x="100.1" y="261.2">1</text>
<text x="228.3" y="263.5">11</text>
<text x="229.6" y="258.4">7</text>
<text x="229.6" y="261">9</text>
<text x="237.7" y="258.4">8</text>
<text x="237.7" y="261">10</text>
<text x="237.7" y="263.5">12</text>
<text x="89.7" y="268.9">E</text>
<text x="91.6" y="268.9">2</text>
<text x="124.7" y="265.6">2.2k</text>
<text x="7.8" y="280.9">2MM</text>
<text x="8.5" y="278.5">X2</text>
<text x="25.6" y="280.9">2MM</text>
<text x="25.6" y="278.5">X10</text>
<text x="40.8" y="280.9">2MM</text>
<text x="40.9" y="278.5">X11</text>
<text x="58.6" y="280.9">2MM</text>
<text x="58.7" y="278.5">X12</text>
<text x="115.9" y="276.5">10k</text>
<text x="7.8" y="293.6">2MM</text>
<text x="7.9" y="291.2">X13</text>
<text x="25.6" y="293.6">2MM</text>
<text x="25.6" y="291.2">X14</text>
<text x="40.8" y="293.6">2MM</text>
<text x="40.9" y="291.2">X15</text>
<text x="58.6" y="293.6">2MM</text>
<text x="58.7" y="291.2">X16</text>
</g>
</svg>
